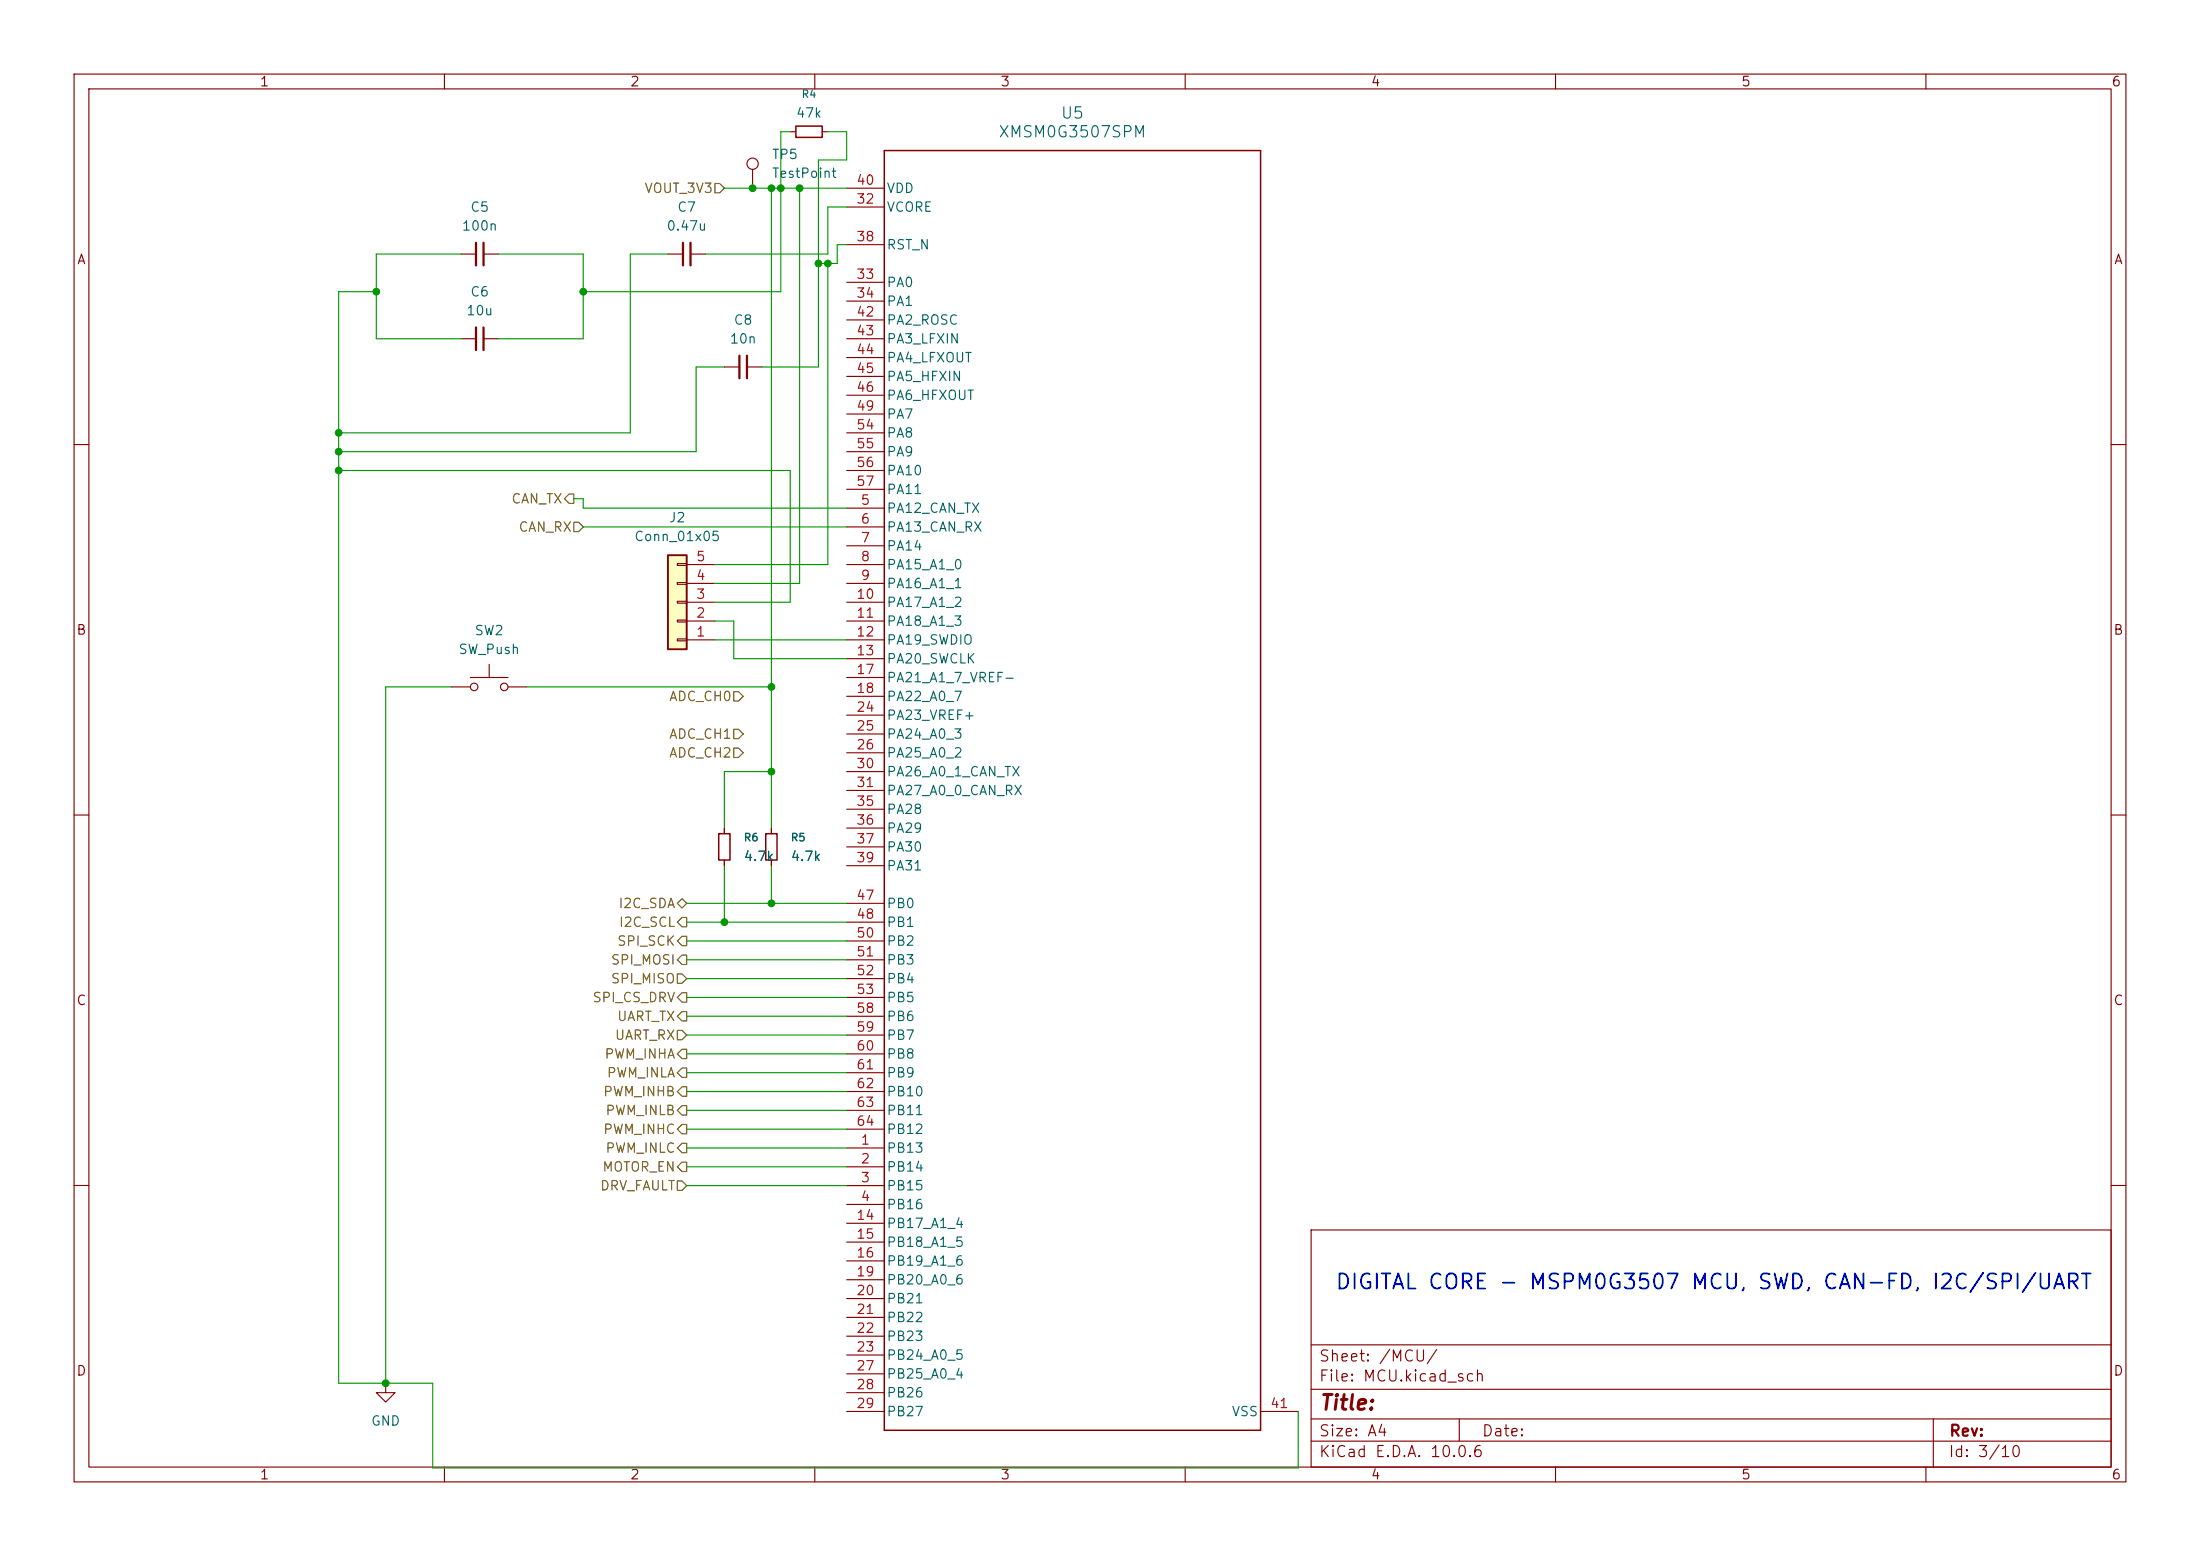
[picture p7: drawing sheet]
<svg xmlns="http://www.w3.org/2000/svg" width="297mm" height="210mm" viewBox="0 0 297 210" stroke-linecap="round" stroke-linejoin="round" font-family="sans-serif">
<g fill="none" stroke="#840000" stroke-width=".15">
<path d="M10 10h277v190h-277zM12 12h273v186h-273zM60 10v2M110 10v2M160 10v2M210 10v2M260 10v2M62.2 34.3h2.1M65.3 34.3h2M62.2 45.7h2.1M65.3 45.7h2M97.8 49.5h2"/>
<path d="M100.8 49.5h2.1M10 60h2M285 60h2M61 92.7h2.5M63.5 91.4h5.1M66 89.7v1.7M68.6 92.7h2.5M10 110h2M285 110h2M10 160h2M177 166h108v32h-108zM285 160h2"/>
<path d="M60 198v2M110 198v2M160 198v2M177 194.5h108M177 191.5h108M177 187.5h108M177 181.5h108M197 191.5v3M210 198v2M260 198v2M261 191.5v6.5"/>
<circle cx="64" cy="92.7" r=".51"/>
<circle cx="68.1" cy="92.7" r=".51"/>
</g>
<path d="M64.3 32.8v3M65.3 32.8v3M64.3 44.2v3M65.3 44.2v3M99.8 48v3.1M100.8 48v3.1" fill="none" stroke="#840000" stroke-width=".3"/>
<path d="M90.2 74.9h2.5v12.7h-2.5z" fill="#ffffc2"/>
<path d="M90.2 74.9h2.5v12.7h-2.5z" fill="none" stroke="#840000" stroke-width=".25"/>
<g fill="none" stroke="#840000" stroke-width=".15">
<path d="M106.7 17.8h.7M111 17.8h.8M90.2 34.3h2M93.2 34.3h2M101.6 22.9v2.5M114.3 27.9h5.1M114.3 38.1h5.1M114.3 33h5.1M114.3 25.4h5.1M114.3 40.6h5.1M114.3 43.2h5.1M114.3 45.7h5.1"/>
<path d="M114.3 48.3h5.1M114.3 50.8h5.1M114.3 53.3h5.1M114.3 55.9h5.1M114.3 58.4h5.1M91.4 78.6h1.3v.3h-1.3zM91.4 76.1h1.3v.2h-1.3zM92.7 78.7h3.8M92.7 76.2h3.8M114.3 78.7h5.1M114.3 76.2h5.1M114.3 68.6h5.1"/>
<path d="M114.3 71.1h5.1M114.3 73.7h5.1M114.3 61h5.1M114.3 63.5h5.1M114.3 66h5.1M91.4 86.2h1.3v.3h-1.3zM91.4 83.7h1.3v.2h-1.3zM91.4 81.2h1.3v.2h-1.3zM92.7 86.4h3.8M92.7 83.8h3.8M92.7 81.3h3.8M114.3 86.4h5.1"/>
<path d="M114.3 83.8h5.1M114.3 81.3h5.1M114.3 88.9h5.1M114.3 91.4h5.1M114.3 94h5.1M114.3 96.5h5.1M114.3 99.1h5.1M97.8 111.8v.7M97.8 116.1v.7M104.1 111.8v.7M104.1 116.1v.7M114.3 101.6h5.1"/>
<path d="M114.3 104.1h5.1M114.3 106.7h5.1M114.3 109.2h5.1M114.3 111.8h5.1M114.3 114.3h5.1M114.3 116.8h5.1M114.3 121.9h5.1M114.3 124.5h5.1M114.3 127h5.1M114.3 129.5h5.1M114.3 132.1h5.1M114.3 134.6h5.1"/>
<path d="M114.3 137.2h5.1M114.3 139.7h5.1M114.3 154.9h5.1M114.3 157.5h5.1M114.3 142.2h5.1M114.3 144.8h5.1M114.3 147.3h5.1M114.3 149.9h5.1M114.3 152.4h5.1M114.3 160h5.1M114.3 162.6h5.1M114.3 165.1h5.1"/>
<path d="M114.3 167.6h5.1M114.3 170.2h5.1M114.3 172.7h5.1M114.3 175.3h5.1M114.3 177.8h5.1M52.1 186.7v1.3h1.2l-1.2 1.2-1.3-1.2h1.3M52.1 186.7h.1M114.3 180.3h5.1M114.3 182.9h5.1M114.3 185.4h5.1M114.3 188h5.1M114.3 190.5h5.1"/>
<path d="M170.2 190.5h5.1"/>
<circle cx="101.6" cy="22.1" r=".76"/>
</g>
<path d="M107.4 17h3.6v1.5h-3.6zM119.4 20.3h50.8v172.7h-50.8zM97 112.5h1.6v3.6h-1.6zM103.4 112.5h1.5v3.6h-1.5z" fill="none" stroke="#840000" stroke-width=".2"/>
<path d="M92.2 32.8v3M93.2 32.8v3" fill="none" stroke="#840000" stroke-width=".3"/>
<g fill="none" stroke="#725600" stroke-width=".15">
<path d="M96.5 24.8h.7l.6 .6-.6 .6h-.7zM76.8 66.7h.7v1.2h-.7l-.6-.6zM77.5 70.5h.6l.6 .6-.6 .7h-.6zM99.1 93.3h.6l.6 .7-.6 .6h-.6zM99.1 98.4h.6l.6 .7-.6 .6h-.6zM99.1 101h.6l.6 .6-.6 .6h-.6zM91.4 127l.7-.6h.6v1.2h-.6zM91.4 139.1h.7l.6 .6-.6 .6h-.7zM91.4 137.2l.7-.7h.6v1.3h-.6zM91.4 121.9l.7-.6 .6 .6-.6 .7zM91.4 131.4h.7l.6 .7-.6 .6h-.7zM92.1 134h.6v1.3h-.6l-.7-.7z"/>
<path d="M92.1 123.8h.6v1.3h-.6l-.7-.6zM92.1 128.9h.6v1.3h-.6l-.7-.7zM91.4 159.4h.7l.6 .6-.6 .7h-.7zM91.4 154.9l.7-.6h.6v1.3h-.6zM92.1 156.8h.6v1.3h-.6l-.7-.6zM92.1 141.6h.6v1.3h-.6l-.7-.7zM92.1 144.1h.6v1.3h-.6l-.7-.6zM92.1 146.7h.6v1.3h-.6l-.7-.7zM92.1 149.2h.6v1.3h-.6l-.7-.6zM92.1 151.8h.6v1.2h-.6l-.7-.6z"/>
</g>
<g fill="none" stroke="#009600" stroke-width=".15">
<path d="M106.7 17.8h-1.3v21.6h-26.7M111.8 17.8h2.5v3.8h-3.8v27.9h-7.6M50.8 39.4h-5.1v147.3h12.7v11.4h116.9v-7.6M62.2 34.3h-11.4v11.4h11.4M67.3 34.3h11.4v11.4h-11.4M90.2 34.3h-5.1v24.1h-39.4M97.8 25.4h16.5M104.1 25.4v86.4M107.9 25.4v53.3h-11.4M111.8 35.6v40.6h-15.3M114.3 27.9h-2.5v6.4h-16.6M114.3 33h-1.3v2.6h-2.5"/>
<path d="M97.8 49.5h-3.8v11.5h-48.3M45.7 63.5h61v17.8h-10.2M77.5 67.3h1.2v1.3h35.6M78.7 71.1h35.6M61 92.7h-8.9v94M71.1 92.7h33M96.5 83.8h2.6v5.1h15.2M96.5 86.4h17.8M97.8 116.8v7.7M104.1 116.8v5.1M104.1 104.1h-6.3v7.7M92.7 124.5h21.6"/>
<path d="M92.7 127h21.6M92.7 134.6h21.6M92.7 139.7h21.6M92.7 137.2h21.6M92.7 121.9h21.6M92.7 129.5h21.6M92.7 132.1h21.6M92.7 144.8h21.6M92.7 157.5h21.6M92.7 154.9h21.6M92.7 152.4h21.6M92.7 149.9h21.6"/>
<path d="M92.7 147.3h21.6M92.7 142.2h21.6M92.7 160h21.6"/>
</g>
<g fill="#009600" stroke="#009600" stroke-width=".14">
<circle cx="104.1" cy="104.1" r=".46"/>
<circle cx="104.1" cy="121.9" r=".46"/>
<circle cx="97.8" cy="124.5" r=".46"/>
<circle cx="45.7" cy="58.4" r=".46"/>
<circle cx="45.7" cy="61" r=".46"/>
<circle cx="45.7" cy="63.5" r=".46"/>
<circle cx="78.7" cy="39.4" r=".46"/>
<circle cx="50.8" cy="39.4" r=".46"/>
<circle cx="101.6" cy="25.4" r=".46"/>
<circle cx="104.1" cy="92.7" r=".46"/>
<circle cx="105.4" cy="25.4" r=".46"/>
<circle cx="104.1" cy="25.4" r=".46"/>
<circle cx="110.5" cy="35.6" r=".46"/>
<circle cx="107.9" cy="25.4" r=".46"/>
<circle cx="52.1" cy="186.7" r=".46"/>
<circle cx="111.8" cy="35.6" r=".46"/>
</g>
<text font-size="2" fill="#0000c2" x="180.1" y="174.5">DIGITAL CORE - MSPM0G3507 MCU, SWD, CAN-FD, I2C/SPI/UART</text>
<text font-size="2" fill="#840000" x="178" y="190.8">Title:</text>
<g font-size="1.5" fill="#006464">
<text x="143.1" y="16.4">U5</text>
<text x="134.7" y="18.9">XMSM0G3507SPM</text>
</g>
<g font-size="1.5" fill="#840000">
<text x="178" y="184.1">Sheet: /MCU/</text>
<text x="178" y="186.8">File: MCU.kicad_sch</text>
<text x="178" y="197">KiCad E.D.A. 10.0.6</text>
<text x="178" y="194.2">Size: A4</text>
<text x="200" y="194.2">Date:</text>
<text x="263" y="197">Id: 3/10</text>
<text x="263" y="194.2">Rev:</text>
</g>
<g font-size="1.3" fill="#840000">
<text x="35" y="12">1</text>
<text x="85" y="12">2</text>
<text x="135" y="12">3</text>
<text x="185" y="12">4</text>
<text x="235" y="12">5</text>
<text x="285" y="12">6</text>
<text x="10.3" y="36">A</text>
<text x="285.3" y="36">A</text>
<text x="10.2" y="86">B</text>
<text x="285.2" y="86">B</text>
<text x="10.2" y="136">C</text>
<text x="285.2" y="136">C</text>
<text x="10.2" y="186">D</text>
<text x="285.2" y="186">D</text>
<text x="35" y="200">1</text>
<text x="85" y="200">2</text>
<text x="135" y="200">3</text>
<text x="185" y="200">4</text>
<text x="235" y="200">5</text>
<text x="285" y="200">6</text>
</g>
<g font-size="1.3" fill="#006464">
<text x="107.4" y="16.2">47k</text>
<text x="104.1" y="21.8">TP5</text>
<text x="63.4" y="28.9">C5</text>
<text x="91.3" y="28.9">C7</text>
<text x="104.1" y="24.3">TestPoint</text>
<text x="119.6" y="28.9">VCORE</text>
<text x="119.6" y="26.4">VDD</text>
<text x="62.3" y="31.4">100n</text>
<text x="89.9" y="31.4">0.47u</text>
<text x="119.6" y="34">RST_N</text>
<text x="63.4" y="40.3">C6</text>
<text x="119.6" y="39.1">PA0</text>
<text x="119.6" y="41.6">PA1</text>
<text x="62.9" y="42.9">10u</text>
<text x="98.4" y="46.7">10n</text>
<text x="99" y="44.1">C8</text>
<text x="119.6" y="44.1">PA2_ROSC</text>
<text x="119.6" y="46.7">PA3_LFXIN</text>
<text x="119.6" y="49.2">PA4_LFXOUT</text>
<text x="119.6" y="51.8">PA5_HFXIN</text>
<text x="119.6" y="54.3">PA6_HFXOUT</text>
<text x="119.6" y="56.8">PA7</text>
<text x="119.6" y="59.4">PA8</text>
<text x="119.6" y="61.9">PA9</text>
<text x="119.6" y="64.5">PA10</text>
<text x="90.2" y="70.8">J2</text>
<text x="119.6" y="69.5">PA12_CAN_TX</text>
<text x="119.6" y="67">PA11</text>
<text x="85.5" y="73.4">Conn_01x05</text>
<text x="119.6" y="72.1">PA13_CAN_RX</text>
<text x="119.6" y="74.6">PA14</text>
<text x="119.6" y="77.2">PA15_A1_0</text>
<text x="119.6" y="79.7">PA16_A1_1</text>
<text x="119.6" y="82.2">PA17_A1_2</text>
<text x="61.8" y="88.6">SW_Push</text>
<text x="64" y="86.1">SW2</text>
<text x="119.6" y="84.8">PA18_A1_3</text>
<text x="119.6" y="87.3">PA19_SWDIO</text>
<text x="119.6" y="89.9">PA20_SWCLK</text>
<text x="119.6" y="92.4">PA21_A1_7_VREF-</text>
<text x="119.6" y="94.9">PA22_A0_7</text>
<text x="119.6" y="97.5">PA23_VREF+</text>
<text x="119.6" y="100">PA24_A0_3</text>
<text x="119.6" y="102.6">PA25_A0_2</text>
<text x="119.6" y="105.1">PA26_A0_1_CAN_TX</text>
<text x="119.6" y="107.6">PA27_A0_0_CAN_RX</text>
<text x="119.6" y="110.2">PA28</text>
<text x="119.6" y="112.7">PA29</text>
<text x="100.3" y="116.5">4.7k</text>
<text x="106.7" y="116.5">4.7k</text>
<text x="119.6" y="115.3">PA30</text>
<text x="119.6" y="117.8">PA31</text>
<text x="119.6" y="122.9">PB0</text>
<text x="119.6" y="125.4">PB1</text>
<text x="119.6" y="128">PB2</text>
<text x="119.6" y="130.5">PB3</text>
<text x="119.6" y="133">PB4</text>
<text x="119.6" y="135.6">PB5</text>
<text x="119.6" y="138.1">PB6</text>
<text x="119.6" y="140.7">PB7</text>
<text x="119.6" y="143.2">PB8</text>
<text x="119.6" y="145.7">PB9</text>
<text x="119.6" y="148.3">PB10</text>
<text x="119.6" y="155.9">PB13</text>
<text x="119.6" y="150.8">PB11</text>
<text x="119.6" y="153.4">PB12</text>
<text x="119.6" y="158.4">PB14</text>
<text x="119.6" y="161">PB15</text>
<text x="119.6" y="163.5">PB16</text>
<text x="119.6" y="166.1">PB17_A1_4</text>
<text x="119.6" y="168.6">PB18_A1_5</text>
<text x="119.6" y="171.1">PB19_A1_6</text>
<text x="119.6" y="173.7">PB20_A0_6</text>
<text x="119.6" y="176.2">PB21</text>
<text x="119.6" y="178.8">PB22</text>
<text x="119.6" y="181.3">PB23</text>
<text x="119.6" y="183.8">PB24_A0_5</text>
<text x="119.6" y="186.4">PB25_A0_4</text>
<text x="119.6" y="188.9">PB26</text>
<text x="119.6" y="191.5">PB27</text>
<text x="166.2" y="191.5">VSS</text>
<text x="50" y="192.7">GND</text>
</g>
<g font-size="1.3" fill="#725600">
<text x="86.9" y="26.4">VOUT_3V3</text>
<text x="68.9" y="68.3">CAN_TX</text>
<text x="69.9" y="72.1">CAN_RX</text>
<text x="90.2" y="94.9">ADC_CH0</text>
<text x="90.2" y="100">ADC_CH1</text>
<text x="90.2" y="102.6">ADC_CH2</text>
<text x="83.4" y="122.9">I2C_SDA</text>
<text x="83.5" y="125.4">I2C_SCL</text>
<text x="82.4" y="130.5">SPI_MOSI</text>
<text x="83.2" y="128">SPI_SCK</text>
<text x="79.9" y="135.6">SPI_CS_DRV</text>
<text x="82.4" y="133">SPI_MISO</text>
<text x="81.5" y="143.2">PWM_INHA</text>
<text x="82.9" y="140.7">UART_RX</text>
<text x="83.2" y="138.1">UART_TX</text>
<text x="81.3" y="148.3">PWM_INHB</text>
<text x="81.8" y="145.7">PWM_INLA</text>
<text x="81.3" y="153.4">PWM_INHC</text>
<text x="81.6" y="155.9">PWM_INLC</text>
<text x="81.6" y="150.8">PWM_INLB</text>
<text x="80.9" y="161">DRV_FAULT</text>
<text x="81.2" y="158.4">MOTOR_EN</text>
</g>
<g font-size="1.3" fill="#a90000">
<text x="115.5" y="27.8">32</text>
<text x="115.5" y="25.3">40</text>
<text x="115.5" y="32.9">38</text>
<text x="115.5" y="38">33</text>
<text x="115.5" y="40.5">34</text>
<text x="115.5" y="43">42</text>
<text x="115.5" y="45.6">43</text>
<text x="115.5" y="48.1">44</text>
<text x="115.5" y="50.7">45</text>
<text x="115.5" y="53.2">46</text>
<text x="115.5" y="55.7">49</text>
<text x="115.5" y="58.3">54</text>
<text x="115.5" y="60.8">55</text>
<text x="115.5" y="63.4">56</text>
<text x="115.5" y="65.9">57</text>
<text x="116.1" y="68.4">5</text>
<text x="116.1" y="71">6</text>
<text x="93.9" y="76.1">5</text>
<text x="116.1" y="73.5">7</text>
<text x="116.1" y="76.1">8</text>
<text x="93.9" y="83.7">2</text>
<text x="93.9" y="81.1">3</text>
<text x="93.9" y="78.6">4</text>
<text x="115.5" y="81.1">10</text>
<text x="115.5" y="83.7">11</text>
<text x="116.1" y="78.6">9</text>
<text x="93.9" y="86.2">1</text>
<text x="115.5" y="86.2">12</text>
<text x="115.5" y="88.8">13</text>
<text x="115.5" y="91.3">17</text>
<text x="115.5" y="93.8">18</text>
<text x="115.5" y="96.4">24</text>
<text x="115.5" y="98.9">25</text>
<text x="115.5" y="101.5">26</text>
<text x="115.5" y="104">30</text>
<text x="115.5" y="106.5">31</text>
<text x="115.5" y="109.1">35</text>
<text x="115.5" y="111.6">36</text>
<text x="115.5" y="114.2">37</text>
<text x="115.5" y="116.7">39</text>
<text x="115.5" y="121.8">47</text>
<text x="115.5" y="124.3">48</text>
<text x="115.5" y="126.9">50</text>
<text x="115.5" y="129.4">51</text>
<text x="115.5" y="131.9">52</text>
<text x="115.5" y="134.5">53</text>
<text x="115.5" y="137">58</text>
<text x="115.5" y="139.6">59</text>
<text x="115.5" y="142.1">60</text>
<text x="115.5" y="144.6">61</text>
<text x="115.5" y="147.2">62</text>
<text x="115.5" y="149.7">63</text>
<text x="115.5" y="152.3">64</text>
<text x="116.1" y="154.8">1</text>
<text x="116.1" y="157.3">2</text>
<text x="116.1" y="159.9">3</text>
<text x="115.5" y="165">14</text>
<text x="115.5" y="167.5">15</text>
<text x="116.1" y="162.4">4</text>
<text x="115.5" y="170">16</text>
<text x="115.5" y="172.6">19</text>
<text x="115.5" y="175.1">20</text>
<text x="115.5" y="177.7">21</text>
<text x="115.5" y="180.2">22</text>
<text x="115.5" y="182.7">23</text>
<text x="115.5" y="185.3">27</text>
<text x="115.5" y="187.8">28</text>
<text x="115.5" y="190.4">29</text>
<text x="171.4" y="190.4">41</text>
</g>
<g font-size="1" fill="#006464">
<text x="108.1" y="13.5">R4</text>
<text x="100.3" y="113.8">R6</text>
<text x="106.7" y="113.8">R5</text>
</g>
</svg>
